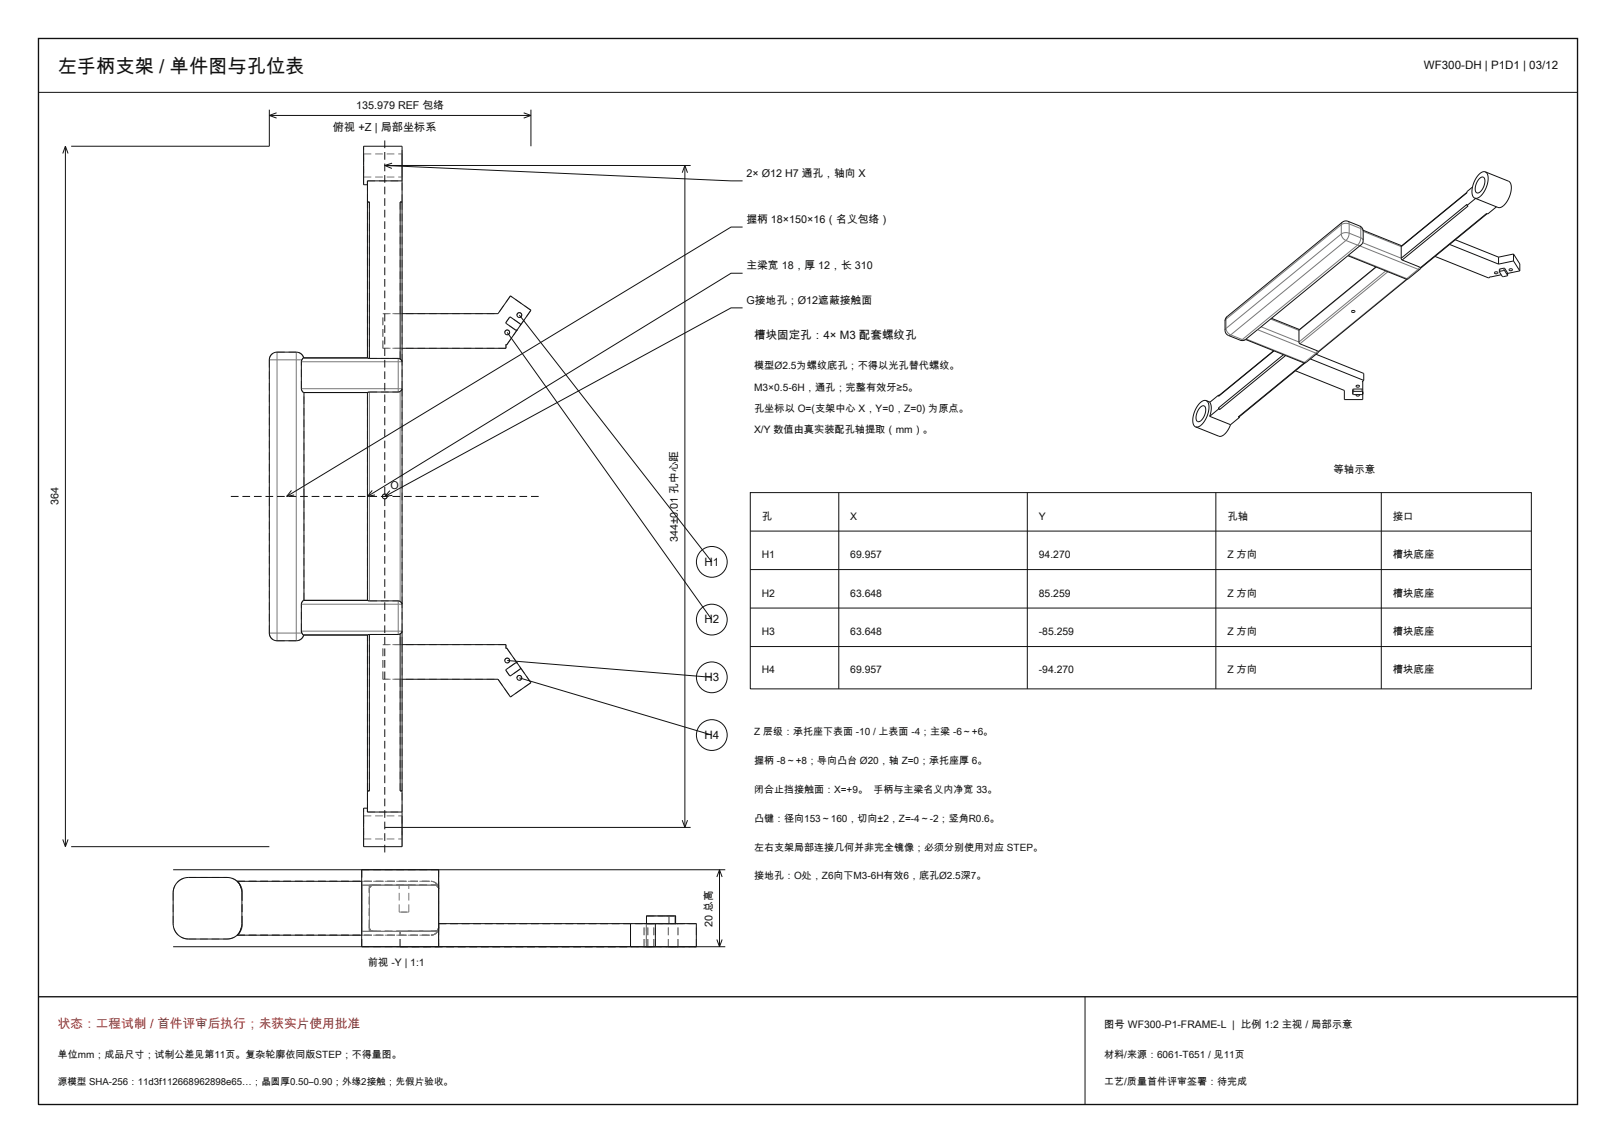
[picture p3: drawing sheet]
<svg xmlns="http://www.w3.org/2000/svg" width="420mm" height="297mm" viewBox="0 0 420 297" stroke-linecap="round" stroke-linejoin="round" font-family="sans-serif">
<path d="M10 10h400v277h-400zM10 259h400" fill="none" stroke="#111" stroke-width=".35"/>
<g fill="none" stroke="#111" stroke-width=".26">
<path d="M10 24h400M17 38v182M17 38l-.7 1.9M17 38l.7 1.9M70 28.5v9.5h-51.5M70 30h68M70 30l1.9 .7M71.9 29.3l-1.9 .7M136.1 29.3l1.9 .7M138 28.5v9.5M138 30l-1.9 .7M95.5 52.5h.5v40.6"/>
<path d="M100 43l93 4M100 43h79.5M100 43l1.8 .8M101.9 42.4l-1.9 .6M104.5 47v-9h-10v10h1M104.5 47v164M104.5 47h-9v46M104.5 52.5h-.5v40.8M178 43v172M178 43l-.7 1.9M178 43l.7 1.9M193 59h-3l-115.5 70"/>
<path d="M354.3 59.8l10 4.1M381.3 50l-17.1 14.1M381.3 53.4l.3 .1-17.2 14.1M381.3 53.4v-.3l-17.1 14M382.7 48.6l-1.4 1.2v.3l-17.1 14M383.5 51.6l-2.2 1.8M384.5 46.5a.8 .8 0 0 1 1-.5 .8 .8 0 0 1 .4 1.1 2.76 2.76 0 0 1-2.1 3 2.91 2.91 0 0 1 .7-3.6zM386 44.7l6.3 2.5a4.1 4.1 0 0 1-.2 4.4l-1.4 1.9a1.4 1.4 0 0 1-1.4 .4l-6-2.4M386 44.7l.3 .1a4.6 4.6 0 0 1-.6 5.1l-1 1.2a1.4 1.4 0 0 1-1.4 .4M386 44.7l-.3-.1a4.8 4.8 0 0 0-3.1 4.3l.1 1.7 .6 .9M386.5 55.5l-17.2 14.2M388.9 53.7l-2.2 1.9-.3-.1-17.2 14.1"/>
<path d="M193 71h-3l-94.5 58M350.3 66.4h.1M350.3 66.4l15.2 6.1 .6-.1 3.2-2.7M350.3 66.4l3.8-3.2 .2-.7v-2.6l-.3-.6-.5-.5-3.1-1.3-.7-.1-.8 .3-30.1 24.7-.4 1v2.6l.3 .8 .6 .4 3.2 1.2 .6 .1 .6-.3M350.3 66.4l-26.6 21.8M357.6 69.4l-20 16.3v3.2l.2 .4 4.6 1.9 .3 .2M364.2 67.1l.2 .5M364.2 64.1v3M364.4 67.6l4.8 2M365.8 72.5l-23.1 18.9M369.2 69.6l.1 .1M369.3 69.7h.1"/>
<path d="M373 66.6l13.9 5.6 .4-.3 2.9-.5M376.8 63.5l12.7 5.1M378.2 62.3l11.3 4.5M388.5 70.7l.3-.1a.35 .35 0 0 1 .5 .1 .35 .35 0 0 1-.1 .5 .35 .35 0 0 1-.5-.1l-.3-.2zM389.5 66.8v1.8M389.7 70.6l.1-.7 1.2-.2 .8 1.3M389.7 70.6l1.3-.3 .8 1.2M389.7 70.6v.1M389.7 70.7l.8 1.2 1.3-.3M391.8 71.5v.1M391.8 71h.1M391.8 71v.6"/>
<path d="M392.3 69.9l.3-.1a.35 .35 0 0 1 .5 .1 .35 .35 0 0 1-.1 .5 .35 .35 0 0 1-.5-.1l-.3-.2zM393.4 67.8l-3.9 .8M393.4 67.8l1.6 2.6M393.4 66l-3.9 .8M393.4 66l1.6 2.6v1.8M393.4 66v1.8M395 70.4l-3.2 .7M78.5 93.5l-.2 7.5 .6 1h16.6M78.5 93.4v.1M78.9 93a2 2 0 0 0-1.9-1.5h-5a2 2 0 0 0-2 2v71a2 2 0 0 0 2 2h5a2 2 0 0 0 1.9-1.5M95.5 93l.5 .1M95.5 93h-16.6l-.4 .5"/>
<path d="M96 93.1h7.5l.5 .2M104 93.3l.5 .6M104 93.3l.1 .1M104.3 93.5v.1M104.5 81.5h24.9l3.3-4.6 5.3 3.7-2.8 3.9M131.8 86.4l53.2 74.6M135 81.9l50 64.1M135.2 84.5v-.4l-2.5-1.7-.3 .1-.8 1.2v.4l2.4 1.7 .4-.1M135.2 84.5l-3.5 5.1-.2-.1v1h-27M193 80h-3l-90 49M323.7 88.2l15.2 6.1 .6-.2 3.2-2.7M323.7 88.2h.1"/>
<path d="M330.5 82.7l7.2 2.9M331 91.1l-14.3 11.9M331.1 91.2l-14.4 11.8M333.6 92.2l-16.9 13.8M334.1 92.4l-17.1 14M336.7 96.3l12.7 5.2v2.3h4.8v-4.7M339 94.3l-17.2 14M339.2 94.3l-17.1 14h-.3M340.6 93.3l13.8 5.5M342 92.1l12.4 4.9v1.8M342.7 91.4h.1M351.3 80.8l.3-.1a.35 .35 0 0 1 .5 .1 .35 .35 0 0 1-.1 .5 .35 .35 0 0 1-.5-.1l-.2-.2z"/>
<path d="M354.4 98.8l-.4 .4h.2M79 102v54M95.5 102v54M104.5 101l-.2 .5-.7 .4-8.1 .1M311.9 105.9a.8 .8 0 0 1 1-.4 .8 .8 0 0 1 .5 1 2.76 2.76 0 0 1-2.1 3.1l-.1-.1a2.91 2.91 0 0 1 .7-3.6zM313.5 104.1l.2 .1a4.1 4.1 0 0 1-.2 4.4l-1.4 1.9a1.4 1.4 0 0 1-1.4 .4M313.5 104.1l-.3-.1a4.8 4.8 0 0 0-3.1 4.3v1.7l.6 .9M313.5 104.1l1 .4M314.4 108.2l5.4 2.2M316.7 102.7l-2.3 1.9 .4 1.3-.4 2.3M316.7 106l.3 .4M316.7 106.3l.3 .1"/>
<path d="M316.7 106.3l-2.3 1.9M316.7 102.7h.2M316.7 102.7v.3M316.7 106v.3M319.8 110.4a3.9 3.9 0 0 1-2.7 3l-6.4-2.5M321.8 108.3l.3 .2M322.1 108.5l-2.3 1.9M322.1 108.3v.2M351.6 101.8h2.6M352.5 102.5a.39 .39 0 0 0 .4 .4 .39 .39 0 0 0 .4-.4M352.5 100.2l.3-.1a.35 .35 0 0 1 .5 .1 .35 .35 0 0 1-.1 .5 .35 .35 0 0 1-.5-.1l-.3-.2zM354.2 101.2h-2.6l.1 1.3 2.5-.1"/>
<path d="M75.8 127.4l-1.3 1.6M76.5 128.6l-2 .4M96.7 127.4l-1.2 1.6M97.5 128.6l-2 .4M101.3 127.5l-1.3 1.5M102 128.7l-2 .3M195 128h203v51h-203zM195 138h203M218 128v51M267 128v51M316 128v51M359 128v51"/>
<path d="M95.5 156l8.1 .1 .6 .4 .3 .4M95.5 156h-16.6l-.6 1v7.1l.6 .9M104 156.3l.1 .1M104.3 156.5v.1M195 148h203M195 158h203M78.9 165h16.6M95.5 165v46h9M96 164.9l-.5 .1M96 164.9v40.6h-.5M104 164.7l-.5 .2h-7.5M104 164.7v40.8h.5"/>
<path d="M104.5 164l-.5 .7M104.5 167.5h27v1l.2-.1 6.3 9-5.3 3.7-3.3-4.6h-24.9M131.8 171.6l53.2 4.4M134.4 172.3l-.4-.1-2.4 1.7v.4l.8 1.2 .3 .1 2.5-1.7v-.4M135 176.1l50 14.9M195 168h203M16.3 218.1l.7 1.9M17.7 218.1l-.7 1.9M95.5 210h-1v10h10v-9M100 215h79.5M177.3 213.1l.7 1.9M178.7 213.1l-.7 1.9"/>
<path d="M18.5 220h51.5M45 226h143.5M61.7 229.1h.1M61.9 229.2h.1M61.9 229.3l.8 1.4M61.9 229.3l-1.1-.9-1.3-.4h-10.5a4 4 0 0 0-4 4v8a4 4 0 0 0 4 4h10.5l1.3-.4 1.1-.9M61.9 229.3a4.7 4.7 0 0 1 1 2.7v8a4.7 4.7 0 0 1-1 2.7M94 226v20M94 229l-32.3 .1M114 226v20M175.5 238h.1M175.6 238h-7.6v2"/>
<path d="M175.6 238v2M187 226v20M187 226l-.7 1.9M187 226l.7 1.9M45 246h143.5M61.7 242.9l32.3 .1M61.7 242.9h.1M61.9 242.8h.1M114 240h67v6M163.9 240v6M170.3 240v6M186.3 244.1l.7 1.9"/>
<path d="M187.7 244.1l-.7 1.9M282 259v28"/>
<circle cx="131.8" cy="86.4" r=".62"/>
<circle cx="135" cy="81.9" r=".63"/>
<circle cx="100" cy="129" r=".63"/>
<circle cx="185" cy="146" r="4"/>
<circle cx="131.8" cy="171.6" r=".62"/>
<circle cx="135" cy="176.1" r=".63"/>
<circle cx="185" cy="161" r="4"/>
<circle cx="185" cy="176" r="4"/>
<circle cx="185" cy="191" r="4"/>
</g>
<g fill="none" stroke="#777" stroke-width=".26" stroke-dasharray="2 1" stroke-linecap="butt">
<path d="M94.5 48v-10M94.5 43v3M94.5 46v-6M94.5 40v3M94.5 46h10M94.5 40h10M95.5 47v1M95.5 48v-1M95.5 47h9M95.5 52.5h.5M95.5 52.5v-5.5M96 52.5h-.5"/>
<path d="M104 52.5h.5M104.5 47v-9M104.5 52.5v-5.5M104.5 43v3M104.5 46v-6M104.5 40v3M104.5 52.5h-.5M132.7 76.9l-3.3 4.6M70 93.5a2 2 0 0 1 2-2M72 91.5h5M78.5 93.5l-.2 .5M78.9 93l-.4 .4"/>
<path d="M78.9 93a2 2 0 0 0-1.9-1.5M95.5 93v-40.5M95.5 93l.5 .1M96 93.1v-40.6M96 93.1h7.5M99.5 90.5v-9M99.5 90.5h32M99.5 81.5h29.9M104 81.5v-29M104 81.5h-4.5M104 90.5h-4.5M104 93.3v-2.8"/>
<path d="M104 93.3l-.5-.2M104.3 93.5l-.2-.1M104.5 93.9l-.2-.3M104.5 94v-3.5M104.5 81.5v-29M104.5 81.5v9M104.5 90.5h-.5M104.5 81.5h-.5M131.5 90.5v-1M131.6 83.7v.4M131.7 89.6l-.2-.1M132.4 82.5h.4"/>
<path d="M132.4 82.5l-.8 1.2M132.4 86.4a.63 .63 0 0 0-.8-.6 .63 .63 0 0 0-.2 1.1 .63 .63 0 0 0 1-.4v-.1M134 85.8l-2.4-1.7M134.4 85.7l-.4 .1M135.2 84.1l-2.4-1.6M135.2 84.5v-.4M135.6 81.9a.63 .63 0 0 0-.9-.6 .63 .63 0 0 0-.1 1.1 .63 .63 0 0 0 1-.4v-.1M138 80.6l-5.3-3.7M138 80.6l-6.3 9M78.3 101v-7M78.9 102h.1M78.9 102l-.3-.4-.3-.6"/>
<path d="M79 102h-.1M95.5 102l.5-.1M96 101.9h7.5M103.5 101.9l.5-.2M104.5 101v-7M104.5 101l-.5 .7M100.6 129a.63 .63 0 0 0-.9-.6 .63 .63 0 0 0-.1 1.1 .63 .63 0 0 0 1-.4v-.1M78.9 156h.1M78.9 156l-.3 .4-.3 .6M79 156h-.1M79 156v-54M95.5 156v-54"/>
<path d="M95.5 156l.5 .1M96 156.1h7.5M104 156.3l-.5-.2M104.3 156.5l-.2-.1M104.5 156.9l-.2-.3M104.5 157v-56M70 164.5v-71M70 164.5a2 2 0 0 0 2 2M72 166.5h5M78.3 164v-7M78.9 165l-.4-.5M78.9 165a2 2 0 0 1-1.9 1.5"/>
<path d="M95.5 165l.5-.1M96 164.9h7.5M99.5 176.5v-9M99.5 176.5h29.9M99.5 167.5h32M103.5 164.9l.5-.2M104 167.5v-2.8M104 167.5h-4.5M104 176.5h-4.5M104.5 167.5v9M104.5 167.5v-3.5M104.5 164v-7"/>
<path d="M104.5 176.5h-.5M104.5 167.5h-.5M104.5 164l-.5 .7M129.4 176.5l3.3 4.6M131.5 168.5v-1M131.6 174.3v-.4M131.6 174.3l.8 1.2M131.7 168.4l-.2 .1M131.7 168.4l6.3 9M132.4 175.5h.4M132.4 171.6a.63 .63 0 0 0-.8-.5 .63 .63 0 0 0-.2 1 .63 .63 0 0 0 1-.3v-.2M134 172.2l-2.4 1.7"/>
<path d="M134.4 172.3l-.4-.1M135.2 173.9l-2.4 1.6M135.2 173.5v.4M135.6 176.1a.63 .63 0 0 0-.9-.5 .63 .63 0 0 0-.1 1 .63 .63 0 0 0 1-.3v-.2M138 177.4l-5.3 3.7M94.5 215v3M94.5 218v-6M94.5 212v3M94.5 218h10M94.5 212h10M95.5 211h9M95.5 211v-1"/>
<path d="M95.5 210v1M95.5 205.5h.5M95.5 211v-5.5M95.5 205.5v-40.5M96 205.5v-40.6M96 205.5h-.5M104 205.5h.5M104 205.5v-29M104.5 211v-5.5M104.5 205.5v-29M104.5 215v3M104.5 218v-6"/>
<path d="M104.5 212v3M104.5 205.5h-.5M45 232a4 4 0 0 1 4-4M49 228h10M61.6 229h50.4M61.9 229.2l-.2-.1M61.9 229.2l-.3-.2M61.9 229.3l-.2-.2M61.9 229.3l-.3-.3M61.9 229.3l-1.1-.9-1.8-.4M62.7 231v-.3M62.9 231l-1-1.8"/>
<path d="M62.9 231l-.4-.9-.6-.9M62.9 231l.1 1M62.9 232l-.2-1M94 226h20M94 226v20M94 230h20M94 230v12M94 229h18M94.5 220v-10M96 231l.3-.7 .7-.3M96 230h1M96 230h18"/>
<path d="M96 230v12M96 231l.2-.6 .8-.4M96 231v-1M97 230h15M103.8 230h2.4M103.8 237h2.4M103.8 237v-7M104.5 220v-9M106.2 230h-2.4M106.2 237v-7M106.2 237h-2.4M112 229a2 2 0 0 1 2 2"/>
<path d="M113 230h-1M113 230h1M113 230l.8 .4 .2 .6M114 231l-.3-.7-.7-.3M114 230v-4M114 231v-1M114 226v4M114 230v12M114 231a2 2 0 0 0-2-2M114 231a1 1 0 0 0-1-1M168 238h.3M168.1 238h.2"/>
<path d="M168.1 238h-.1M169.7 238h.9M169.7 238h-1.6M173 238h-4.7M173.9 238h1.6M173.9 238h-.9M175.3 238h-4.7M175.5 238h-1.6M175.5 238h.1M175.6 238h-.3M45 240v-8M49 244h10"/>
<path d="M49 244a4 4 0 0 1-4-4M59 244l1.8-.4 1.1-.9M61.6 243h50.4M61.7 243h-.1M61.9 242.8l-.2 .1M61.9 242.8l-.3 .2M61.9 242.7l-.2 .2M61.9 242.7l-.3 .3M62.9 240v-8M62.9 240l-.2 1M62.9 241l-1 1.8M62.9 241l-.4 .9-.6 .9"/>
<path d="M63 240v-8M63 240l-.1 1M94 246v-20M94 242v-12M94 243h18M94 246h20M94 242h20M96 242h18M96 242v-12M96 242h1M96 241v-10M96 242v-1"/>
<path d="M96 241l.3 .7 .7 .3M97 242h15M97 242l-.8-.4-.2-.6M104 246v-4M104 246h10M104 246h64M104 246h59.9M112 242h1M112 243a2 2 0 0 0 2-2M113 242h-9M113 242h1M113 242h-1"/>
<path d="M114 246v-4M114 242v-1M114 241v-1M114 242v4M114 246v-20M114 242v-12M114 241l-.2 .6-.8 .4M114 240h54M114 241l-.3 .7-.7 .3M114 240h49.9M163.9 246v-6M167.4 240h2.5"/>
<path d="M167.4 246h2.5M167.4 246v-6M168 246v-6M168 240v6M168 240h.3M168 240v-2M168.1 240h-.1M168.1 240h1.6M168.4 240h-.4M168.4 240h5.5M168.4 246h-.4M168.4 246h12.6"/>
<path d="M168.4 246v-6M169.7 240h.9M169.7 240h-1.6M169.9 240h-2.5M169.9 246h-2.5M169.9 246v-6M170.3 240h-6.4M170.3 246h-6.4M170.3 246v-6M173 240h-4.7M173.7 240h2.5M173.7 246h2.5"/>
<path d="M173.7 246v-6M173.9 240h-.9M173.9 240h-5.5M173.9 240v-2M175.3 240h-4.7M175.5 240h.1M175.5 240h5.5M175.5 240v-2M175.6 240h-.3M175.6 240v-2M176.2 240h-2.5M176.2 246h-2.5"/>
<path d="M176.2 246v-6M181 240h-10.7M181 240h-5.5M181 246h-10.7M181 246h-12.6M181 246v-6"/>
</g>
<g fill="none" stroke="#777" stroke-width=".26">
<path d="M348.6 58.4l-29.9 24.5M348.6 58.4v2.4M348.9 57.7l-.3 .7M350.4 57.5l.3 .7M350.7 58.2l-1.2-.1-.9 .3M350.7 58.2v2.4M350.7 58.2l3 1.2M353.4 58.7l.3 .7M353.7 59.4l.4 .3 .2 .4 9.9 4M353.7 59.4v2.4M348.6 60.8l.4 1.1 .8 .6M348.6 60.8l-29.9 24.5"/>
<path d="M349.8 62.5l3 1.2M349.8 62.5l-29.9 24.5M350.5 66.3l15.1 6.1M350.7 60.6l-.3 1.1-.6 .8M350.7 60.6l-1.1-.1-1 .3M350.7 60.6l3 1.2M352.8 63.7l-29.9 24.5M353.4 63.9l15.2 6.1M353.7 61.8l.4 .3 .2 .4M353.7 61.8l-.3 1.1-.6 .8M353.7 63.7h-.9M354.2 63.1l10 4"/>
<path d="M357.7 69.4l-20.1 16.5-7.4-3M360.2 70.4l-22.6 18.5-9.8-4M360.7 70.6l-22.9 18.7M365.5 72.5l-22.9 18.8M365.6 72.4l-.3 .1M366.1 72.4h-.5M368.6 70l-3 2.4M368.9 69.4l-.3 .6M369 69.9l-.4 .1M389.8 69.9v.6M390.8 69.7v.6M391.1 69.8v.6"/>
<path d="M391.8 70.9v.6M70 93.5h2M72 91.5v2M72 93.5v71M72 93.5h5M77 93.5h1.5M77 91.5v2M77 93.5v71M78.3 94h25.2M103.5 94h1M103.5 93.1v.9M103.5 94v7"/>
<path d="M318.7 85.3l.4 1.1 .8 .6M318.7 85.3l-.3 .5M318.7 82.9l-.3 .5M318.7 82.9v2.4M318.9 82.3l-.2 .6M319.9 87l-.6 .2M319.9 87l3 1.2M322.9 88.2l-.6 .2M323.7 88.2h-.8M323.9 88.1l15.1 6.1M326.8 85.7l15.2 6.1M339 94.2l-.2 .1"/>
<path d="M339.5 94.1l-.5 .1M342 91.8l-3 2.4M342.4 91.2l-.4 .6M342.5 91.7l-.5 .1M78.3 101h25.2M96 101.9v54.2M103.5 101h1M103.5 101v.9M104 101.7v54.6M351.8 101.1v.6M354 101.1v.6M78.3 157h25.2"/>
<path d="M103.5 157h1M103.5 156.1v.9M103.5 157v7M70 164.5h2M72 164.5v2M72 164.5h5M77 164.5h1.5M77 164.5v2M78.3 164h25.2M103.5 164h1M103.5 164v.9"/>
</g>
<path d="M60 129h80M100 221.5v-185" fill="none" stroke="#111" stroke-width=".26" stroke-dasharray="2 1" stroke-linecap="butt"/>
<text font-size="5" fill="#111" x="15" y="19">左手柄支架 / 单件图与孔位表</text>
<text font-size="3.3" fill="#a22" x="15" y="267">状态：工程试制 / 首件评审后执行；未获实片使用批准</text>
<g font-size="3" fill="#111">
<text x="370.1" y="18">WF300-DH | P1D1 | 03/12</text>
<text x="196" y="88">槽块固定孔：4× M3 配套螺纹孔</text>
<text x="183.1" y="147">H1</text>
<text x="183.1" y="162">H2</text>
<text x="183.1" y="177">H3</text>
<text x="183.1" y="192">H4</text>
</g>
<text font-size="2.9" fill="#111" x="86.5" y="34">俯视 +Z | 局部坐标系</text>
<g font-size="2.8" fill="#111">
<text x="92.6" y="28.2">135.979 REF 包络</text>
<text x="194" y="46">2× Ø12 H7 通孔，轴向 X</text>
<text x="194" y="58">握柄 18×150×16（名义包络）</text>
<text x="194" y="70">主梁宽 18，厚 12，长 310</text>
<text x="194" y="79">G接地孔；Ø12遮蔽接触面</text>
<text x="15.2" y="131.3" transform="rotate(-90 15.2 131.3)">364</text>
<text x="101.5" y="127">O</text>
<text x="176.2" y="140.9" transform="rotate(-90 176.2 140.9)">344±0.01 孔中心距</text>
<text x="185.2" y="240.7" transform="rotate(-90 185.2 240.7)">20 总高</text>
</g>
<g font-size="2.7" fill="#111">
<text x="346.6" y="123">等轴示意</text>
<text x="198" y="135">孔</text>
<text x="221" y="135">X</text>
<text x="270" y="135">Y</text>
<text x="319" y="135">孔轴</text>
<text x="362" y="135">接口</text>
<text x="198" y="145">H1</text>
<text x="221" y="145">69.957</text>
<text x="270" y="145">94.270</text>
<text x="319" y="145">Z 方向</text>
<text x="362" y="145">槽块底座</text>
<text x="198" y="155">H2</text>
<text x="221" y="155">63.648</text>
<text x="270" y="155">85.259</text>
<text x="319" y="155">Z 方向</text>
<text x="362" y="155">槽块底座</text>
<text x="198" y="165">H3</text>
<text x="221" y="165">63.648</text>
<text x="270" y="165">-85.259</text>
<text x="319" y="165">Z 方向</text>
<text x="362" y="165">槽块底座</text>
<text x="198" y="175">H4</text>
<text x="221" y="175">69.957</text>
<text x="270" y="175">-94.270</text>
<text x="319" y="175">Z 方向</text>
<text x="362" y="175">槽块底座</text>
<text x="95.6" y="251">前视 -Y | 1:1</text>
<text x="287" y="267">图号 WF300-P1-FRAME-L | 比例 1:2 主视 / 局部示意</text>
</g>
<g font-size="2.6" fill="#111">
<text x="196" y="96">模型Ø2.5为螺纹底孔；不得以光孔替代螺纹。</text>
<text x="196" y="101.5">M3×0.5-6H，通孔；完整有效牙≥5。</text>
<text x="196" y="107">孔坐标以 O=(支架中心 X，Y=0，Z=0) 为原点。</text>
<text x="196" y="112.5">X/Y 数值由真实装配孔轴提取（mm）。</text>
<text x="196" y="191">Z 层级：承托座下表面 -10 / 上表面 -4；主梁 -6～+6。</text>
<text x="196" y="198.5">握柄 -8～+8；导向凸台 Ø20，轴 Z=0；承托座厚 6。</text>
<text x="196" y="206">闭合止挡接触面：X=+9。 手柄与主梁名义内净宽 33。</text>
<text x="196" y="213.5">凸键：径向153～160，切向±2，Z=-4～-2；竖角R0.6。</text>
<text x="196" y="221">左右支架局部连接几何并非完全镜像；必须分别使用对应 STEP。</text>
<text x="196" y="228.5">接地孔：O处，Z6向下M3-6H有效6，底孔Ø2.5深7。</text>
<text x="15" y="275">单位mm；成品尺寸；试制公差见第11页。复杂轮廓依同版STEP；不得量图。</text>
<text x="287" y="275">材料/来源：6061-T651 / 见11页</text>
<text x="287" y="282">工艺/质量首件评审签署：待完成</text>
</g>
<text font-size="2.5" fill="#111" x="15" y="282">源模型 SHA-256：11d3f112668962898e65…；晶圆厚0.50–0.90；外缘2接触；先假片验收。</text>
</svg>
